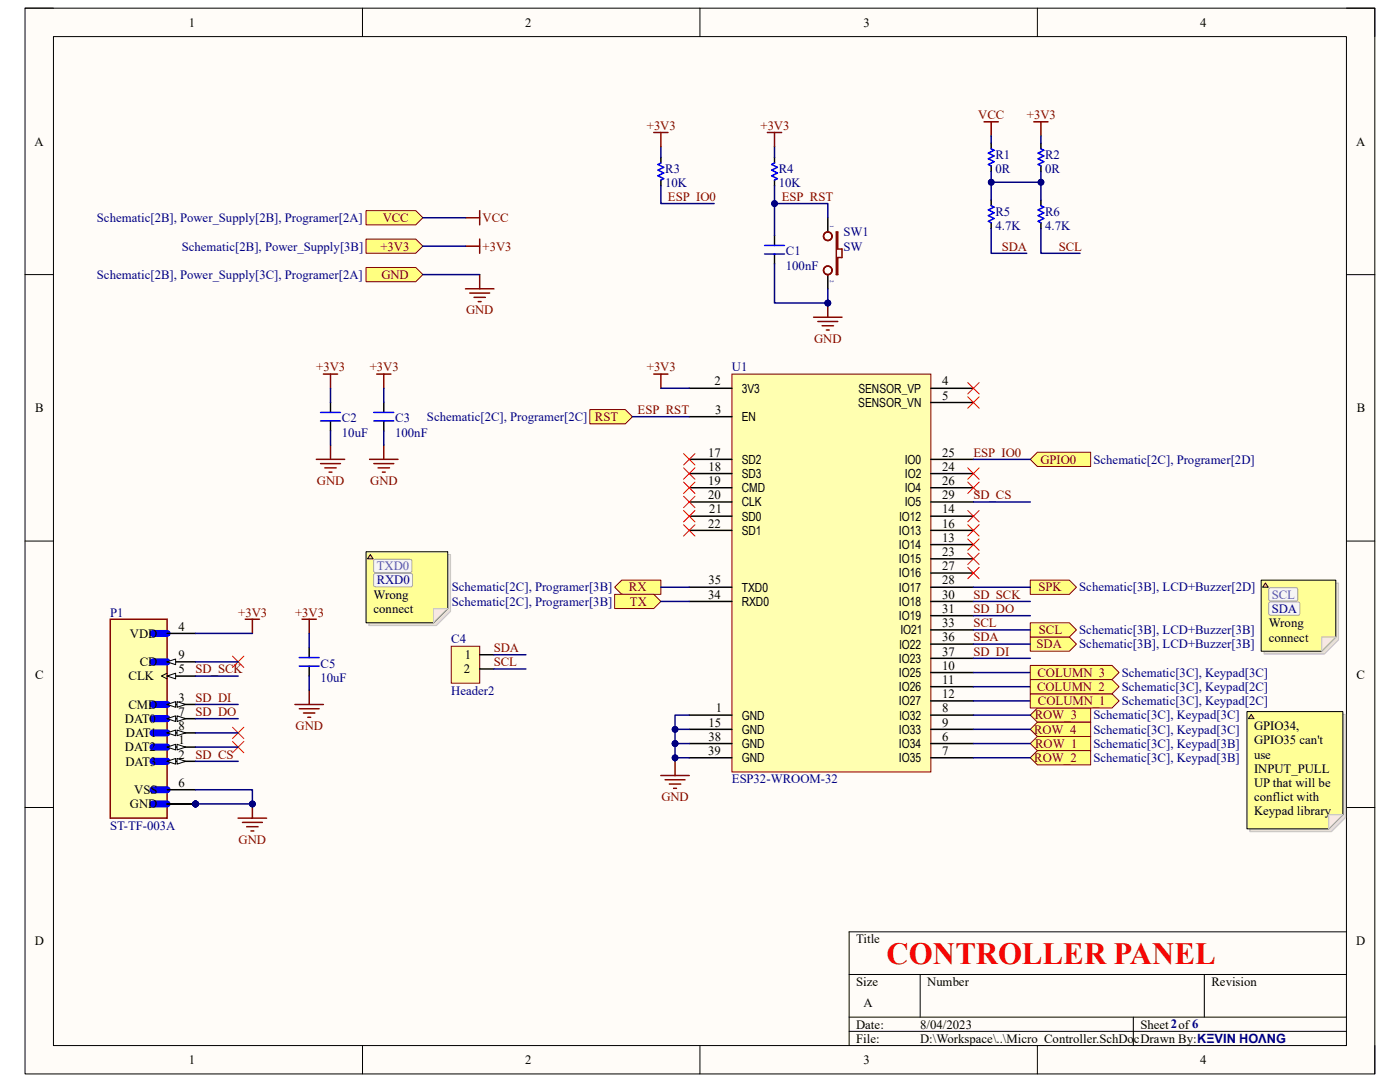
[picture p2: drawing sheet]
<svg xmlns="http://www.w3.org/2000/svg" width="279mm" height="216mm" viewBox="0 0 279 216" stroke-linecap="round" stroke-linejoin="round" font-family="sans-serif">
<path d="M5 1.6h269.4v212.7h-269.4z" fill-rule="evenodd" fill="#fffcf8"/>
<path d="M5 1.6h269.4v212.7h-269.4z" fill="none" stroke="#000" stroke-width=".2"/>
<path d="M10.7 7.3h258v201.3h-258z" fill-rule="evenodd" fill="#fffcf8"/>
<g fill="none" stroke="#000" stroke-width=".2">
<path d="M5 1.6h5.7M10.7 7.3h258v201.3h-258zM72.3 1.6v5.7M139.7 1.6v5.7M207 1.6v5.7M268.7 1.6h5.7v5.7M5 54.8h5.7M268.7 54.8h5.7M5 108h5.7M268.7 108h5.7M5 161.1h5.7M268.7 161.1h5.7"/>
<path d="M169.5 194.4h99.2M183.6 194.4v8.6M240.3 194.4v8.6M268.7 185.9h-99.2v22.7M72.3 208.6v5.7M139.7 208.6v5.7M169.5 203h99.2M169.5 205.8h99.2M207 208.6v5.7M226.2 203v5.6M274.4 208.6v5.7"/>
</g>
<path d="M154.6 31.4v1.1M154.6 35.9v1.2M165.2 43.4v2.9M165.2 54.8v2.8" fill="none" stroke="#000" stroke-width=".3"/>
<g fill="none" stroke="#800000" stroke-width=".3">
<path d="M166.9 46.3h.3v3.4h.8v1.7h-.8v3.4h-.3zM162.4 63.3h5.6M163.2 64.2h4M164.1 65h2.2M164.9 65.8h.6M165.2 60.5v2.8"/>
<circle cx="165.2" cy="47.1" r=".85"/>
<circle cx="165.2" cy="53.9" r=".85"/>
</g>
<path d="M154.6 32.5l-.6 .3 1.1 .6-1.1 .6 1.1 .5-1.1 .6 1.1 .6-.5 .2" fill="none" stroke="#00f" stroke-width=".3"/>
<circle cx="165.2" cy="60.5" r=".57" fill="#000080"/>
<circle cx="165.2" cy="60.5" r=".57" fill="none" stroke="#000080" stroke-width=".2"/>
<path d="M197.8 39.9v1.1M207.7 39.9v1.1M197.8 44.4v1.2M207.7 44.4v1.2M66 80.3v2M66 84v2M76.6 80.3v2M76.6 84v2" fill="none" stroke="#000" stroke-width=".3"/>
<path d="M197.8 41l.6 .3-1.1 .6 1.1 .6-1.1 .5 1.1 .6-1.1 .6 .5 .2M207.7 41l.6 .3-1.1 .6 1.1 .6-1.1 .5 1.1 .6-1.1 .6 .5 .2M64 84h3.9M64 82.3h3.9M74.6 84h4M74.6 82.3h4" fill="none" stroke="#00f" stroke-width=".3"/>
<g fill="none" stroke="#800000" stroke-width=".3">
<path d="M64.5 74.6h2.9M66 74.6v2.9M75.2 74.6h2.8M76.6 74.6v2.9M63.1 91.7h5.7M64 92.5h3.9M64.8 93.4h2.3M65.7 94.2h.5M66 88.8v2.9M73.8 91.7h5.6M74.6 92.5h4M75.5 93.4h2.2"/>
<path d="M76.3 94.2h.6M76.6 88.8v2.9"/>
</g>
<path d="M90.1 128.9h5.6v7.4h-5.6z" fill-rule="evenodd" fill="#ffffb0"/>
<path d="M90.1 128.9h5.6v7.4h-5.6z" fill="none" stroke="#800000" stroke-width=".2"/>
<path d="M95.7 130.6h2.9M95.7 133.5h2.9" fill="none" stroke="#000" stroke-width=".3"/>
<path d="M146.1 74.6h39.7v79.4h-39.7z" fill-rule="evenodd" fill="#ffffb0"/>
<path d="M146.1 74.6h39.7v79.4h-39.7z" fill="none" stroke="#800000" stroke-width=".2"/>
<g fill="none" stroke="#000" stroke-width=".3">
<path d="M137.6 77.5h8.5M185.8 77.5h8.5M137.6 83.1h8.5M137.6 94.5h8.5M137.6 91.7h8.5M137.6 97.3h8.5M185.8 80.3h8.5M185.8 94.5h8.5M185.8 91.7h8.5M185.8 97.3h8.5M137.6 100.2h8.5M137.6 103h8.5"/>
<path d="M137.6 105.8h8.5M137.6 117.2h8.5M185.8 108.7h8.5M185.8 100.2h8.5M185.8 103h8.5M185.8 105.8h8.5M185.8 114.3h8.5M185.8 117.2h8.5M185.8 111.5h8.5M137.6 120h8.5M185.8 134.2h8.5M185.8 139.9h8.5"/>
<path d="M185.8 131.4h8.5M185.8 137h8.5M185.8 120h8.5M185.8 122.9h8.5M185.8 125.7h8.5M185.8 128.5h8.5M137.6 142.7h8.5M137.6 148.4h8.5M137.6 151.2h8.5M137.6 145.5h8.5M185.8 142.7h8.5M185.8 148.4h8.5"/>
<path d="M185.8 151.2h8.5M185.8 145.5h8.5"/>
</g>
<path d="M73 42h10l1.4 1.4-1.4 1.5h-10z" fill-rule="evenodd" fill="#ffff80"/>
<path d="M73 42h10l1.4 1.4-1.4 1.5h-10z" fill="none" stroke="#800000" stroke-width=".2"/>
<path d="M73 47.7h10l1.4 1.4-1.4 1.4h-10z" fill-rule="evenodd" fill="#ffff80"/>
<path d="M73 47.7h10l1.4 1.4-1.4 1.4h-10z" fill="none" stroke="#800000" stroke-width=".2"/>
<path d="M73 53.4h10l1.4 1.4-1.4 1.4h-10z" fill-rule="evenodd" fill="#ffff80"/>
<path d="M73 53.4h10l1.4 1.4-1.4 1.4h-10z" fill="none" stroke="#800000" stroke-width=".2"/>
<g fill="none" stroke="#800000" stroke-width=".3">
<path d="M92.9 43.4h2.8M92.9 49.1h2.8M92.9 57.6h5.7M93.7 58.5h4M94.6 59.3h2.3M95.7 42v2.9M95.7 47.7v2.8M95.7 54.8v2.8M95.5 60.2h.5M130.5 74.6h2.8M131.9 74.6v2.9M131.9 154.7h5.7"/>
<path d="M132.7 155.6h4M133.6 156.4h2.3M134.4 157.3h.6M134.7 151.9v2.8"/>
</g>
<path d="M122.7 117.2l1.4-1.4h7.8v2.8h-7.8z" fill-rule="evenodd" fill="#ffff80"/>
<path d="M122.7 117.2l1.4-1.4h7.8v2.8h-7.8z" fill="none" stroke="#800000" stroke-width=".2"/>
<path d="M122.7 118.6h7.8l1.4 1.4-1.4 1.4h-7.8z" fill-rule="evenodd" fill="#ffff80"/>
<path d="M122.7 118.6h7.8l1.4 1.4-1.4 1.4h-7.8z" fill="none" stroke="#800000" stroke-width=".2"/>
<path d="M131.9 31.4v1.1M131.9 35.9v1.2" fill="none" stroke="#000" stroke-width=".3"/>
<path d="M131.9 32.5l-.6 .3 1.2 .6-1.2 .6 1.2 .5-1.2 .6 1.2 .6-.6 .2" fill="none" stroke="#00f" stroke-width=".3"/>
<path d="M207 90.2h10.7v2.9h-10.7l-1.4-1.4z" fill-rule="evenodd" fill="#ffff80"/>
<path d="M207 90.2h10.7v2.9h-10.7l-1.4-1.4z" fill="none" stroke="#800000" stroke-width=".2"/>
<path d="M117.7 81.7h7.1l1.4 1.4-1.4 1.5h-7.1z" fill-rule="evenodd" fill="#ffff80"/>
<path d="M117.7 81.7h7.1l1.4 1.4-1.4 1.5h-7.1z" fill="none" stroke="#800000" stroke-width=".2"/>
<path d="M205.6 127.1h7.8l1.4 1.4-1.4 1.4h-7.8z" fill-rule="evenodd" fill="#ffff80"/>
<path d="M205.6 127.1h7.8l1.4 1.4-1.4 1.4h-7.8z" fill="none" stroke="#800000" stroke-width=".2"/>
<path d="M205.6 124.3h7.8l1.4 1.4-1.4 1.4h-7.8z" fill-rule="evenodd" fill="#ffff80"/>
<path d="M205.6 124.3h7.8l1.4 1.4-1.4 1.4h-7.8z" fill="none" stroke="#800000" stroke-width=".2"/>
<path d="M197.8 28.6v1.1M197.8 33.1v1.1M207.7 28.6v1.1M207.7 33.1v1.1M154.6 47v2M154.6 50.7v2" fill="none" stroke="#000" stroke-width=".3"/>
<path d="M197.8 29.7l.6 .3-1.1 .6 1.1 .5-1.1 .6 1.1 .6-1.1 .5 .5 .3M207.7 29.7l.6 .3-1.1 .6 1.1 .5-1.1 .6 1.1 .6-1.1 .5 .5 .3M152.6 50.7h4M152.6 49h4" fill="none" stroke="#00f" stroke-width=".3"/>
<path d="M196.4 24.3h2.8M197.8 24.3v2.8M206.3 24.3h2.9M207.7 24.3v2.8" fill="none" stroke="#800000" stroke-width=".3"/>
<circle cx="39" cy="160.4" r=".57" fill="#000080"/>
<circle cx="39" cy="160.4" r=".57" fill="none" stroke="#000080" stroke-width=".2"/>
<circle cx="39" cy="160.4" r=".57" fill="#000080"/>
<circle cx="39" cy="160.4" r=".57" fill="none" stroke="#000080" stroke-width=".2"/>
<circle cx="39" cy="160.4" r=".57" fill="#000080"/>
<circle cx="39" cy="160.4" r=".57" fill="none" stroke="#000080" stroke-width=".2"/>
<circle cx="39" cy="160.4" r=".57" fill="#000080"/>
<circle cx="39" cy="160.4" r=".57" fill="none" stroke="#000080" stroke-width=".2"/>
<path d="M22 123.6h11.4v39.7h-11.4z" fill-rule="evenodd" fill="#ffffb0"/>
<path d="M22 123.6h11.4v39.7h-11.4z" fill="none" stroke="#800000" stroke-width=".3"/>
<path d="M30.5 126.4h2.9M30.5 132.1h2.9M30.5 140.6h2.9M30.5 143.4h2.9M30.5 146.2h2.9M30.5 149.1h2.9M30.5 151.9h2.9M30.5 157.6h2.9M30.5 160.4h2.9" fill="none" stroke="#00f" stroke-width="1.4"/>
<path d="M33.4 126.4h5.6M33.4 132.1h5.6" fill="none" stroke="#000" stroke-width=".3"/>
<path d="M33.4 132.1l1.7-.6v1.1z" fill="#f8fcff"/>
<path d="M33.4 132.1l1.7-.6v1.1z" fill="none" stroke="#000" stroke-width=".2"/>
<path d="M33.4 134.9h5.6" fill="none" stroke="#000" stroke-width=".3"/>
<path d="M33.4 134.9l1.7-.6v1.2z" fill="#f8fcff"/>
<path d="M33.4 134.9l1.7-.6v1.2zM33.4 134.3l-1.2 .6 1.2 .6" fill="none" stroke="#000" stroke-width=".2"/>
<path d="M33.4 140.6h5.6" fill="none" stroke="#000" stroke-width=".3"/>
<path d="M33.4 140.6l1.7-.6v1.1z" fill="#f8fcff"/>
<path d="M33.4 140.6l1.7-.6v1.1z" fill="none" stroke="#000" stroke-width=".2"/>
<path d="M35.3 140l1.7 .6-1.7 .5z" fill="#f8fcff"/>
<path d="M35.3 140l1.7 .6-1.7 .5z" fill="none" stroke="#000" stroke-width=".2"/>
<path d="M33.4 143.4h5.6" fill="none" stroke="#000" stroke-width=".3"/>
<path d="M33.4 143.4l1.7-.6v1.2z" fill="#f8fcff"/>
<path d="M33.4 143.4l1.7-.6v1.2z" fill="none" stroke="#000" stroke-width=".2"/>
<path d="M35.3 142.8l1.7 .6-1.7 .6z" fill="#f8fcff"/>
<path d="M35.3 142.8l1.7 .6-1.7 .6z" fill="none" stroke="#000" stroke-width=".2"/>
<path d="M33.4 146.2h5.6" fill="none" stroke="#000" stroke-width=".3"/>
<path d="M33.4 146.2l1.7-.5v1.1z" fill="#f8fcff"/>
<path d="M33.4 146.2l1.7-.5v1.1z" fill="none" stroke="#000" stroke-width=".2"/>
<path d="M35.3 145.7l1.7 .5-1.7 .6z" fill="#f8fcff"/>
<path d="M35.3 145.7l1.7 .5-1.7 .6z" fill="none" stroke="#000" stroke-width=".2"/>
<path d="M33.4 149.1h5.6" fill="none" stroke="#000" stroke-width=".3"/>
<path d="M33.4 149.1l1.7-.6v1.1z" fill="#f8fcff"/>
<path d="M33.4 149.1l1.7-.6v1.1z" fill="none" stroke="#000" stroke-width=".2"/>
<path d="M35.3 148.5l1.7 .6-1.7 .5z" fill="#f8fcff"/>
<path d="M35.3 148.5l1.7 .6-1.7 .5z" fill="none" stroke="#000" stroke-width=".2"/>
<path d="M33.4 151.9h5.6" fill="none" stroke="#000" stroke-width=".3"/>
<path d="M33.4 151.9l1.7-.6v1.2z" fill="#f8fcff"/>
<path d="M33.4 151.9l1.7-.6v1.2z" fill="none" stroke="#000" stroke-width=".2"/>
<path d="M35.3 151.3l1.7 .6-1.7 .6z" fill="#f8fcff"/>
<path d="M35.3 151.3l1.7 .6-1.7 .6z" fill="none" stroke="#000" stroke-width=".2"/>
<path d="M33.4 157.6h5.6M33.4 160.4h5.6" fill="none" stroke="#000" stroke-width=".3"/>
<circle cx="39" cy="160.4" r=".57" fill="#000080"/>
<circle cx="39" cy="160.4" r=".57" fill="none" stroke="#000080" stroke-width=".2"/>
<path d="M33.4 160.4h5.6" fill="none" stroke="#000" stroke-width=".3"/>
<circle cx="39" cy="160.4" r=".57" fill="#000080"/>
<circle cx="39" cy="160.4" r=".57" fill="none" stroke="#000080" stroke-width=".2"/>
<path d="M33.4 160.4h5.6" fill="none" stroke="#000" stroke-width=".3"/>
<circle cx="39" cy="160.4" r=".57" fill="#000080"/>
<circle cx="39" cy="160.4" r=".57" fill="none" stroke="#000080" stroke-width=".2"/>
<path d="M33.4 160.4h5.6" fill="none" stroke="#000" stroke-width=".3"/>
<circle cx="39" cy="160.4" r=".57" fill="#000080"/>
<circle cx="39" cy="160.4" r=".57" fill="none" stroke="#000080" stroke-width=".2"/>
<path d="M47.5 163.3h5.7M48.4 164.1h4M49.2 165h2.3M50.1 165.8h.5M50.4 160.4v2.9" fill="none" stroke="#800000" stroke-width=".3"/>
<circle cx="50.4" cy="160.4" r=".57" fill="#000080"/>
<circle cx="50.4" cy="160.4" r=".57" fill="none" stroke="#000080" stroke-width=".2"/>
<path d="M46.4 130.9l2.3 2.3M48.7 130.9l-2.3 2.3M46.4 145.1l2.3 2.3M46.4 147.9l2.3 2.3M48.7 145.1l-2.3 2.3M48.7 147.9l-2.3 2.3" fill="none" stroke="#f00" stroke-width=".2"/>
<path d="M205.6 148.4l1.4-1.5h10.7v2.9h-10.7z" fill-rule="evenodd" fill="#ffff80"/>
<path d="M205.6 148.4l1.4-1.5h10.7v2.9h-10.7z" fill="none" stroke="#800000" stroke-width=".2"/>
<path d="M205.6 151.2l1.4-1.4h10.7v2.8h-10.7z" fill-rule="evenodd" fill="#ffff80"/>
<path d="M205.6 151.2l1.4-1.4h10.7v2.8h-10.7z" fill="none" stroke="#800000" stroke-width=".2"/>
<path d="M205.6 142.7l1.4-1.4h10.7v2.8h-10.7z" fill-rule="evenodd" fill="#ffff80"/>
<path d="M205.6 142.7l1.4-1.4h10.7v2.8h-10.7z" fill="none" stroke="#800000" stroke-width=".2"/>
<path d="M205.6 145.5l1.4-1.4h10.7v2.8h-10.7z" fill-rule="evenodd" fill="#ffff80"/>
<path d="M205.6 145.5l1.4-1.4h10.7v2.8h-10.7z" fill="none" stroke="#800000" stroke-width=".2"/>
<path d="M205.6 115.8h7.8l1.4 1.4-1.4 1.4h-7.8z" fill-rule="evenodd" fill="#ffff80"/>
<path d="M205.6 115.8h7.8l1.4 1.4-1.4 1.4h-7.8z" fill="none" stroke="#800000" stroke-width=".2"/>
<g fill="none" stroke="#f00" stroke-width=".2">
<path d="M136.4 90.5l2.3 2.3M136.4 93.4l2.3 2.2M136.4 96.2l2.3 2.3M136.4 99l2.3 2.3M138.7 90.5l-2.3 2.3M138.7 93.4l-2.3 2.2M138.7 96.2l-2.3 2.3M138.7 99l-2.3 2.3M193.1 93.4l2.3 2.2M193.1 96.2l2.3 2.3M195.4 93.4l-2.3 2.2M195.4 96.2l-2.3 2.3"/>
<path d="M136.4 101.9l2.3 2.2M136.4 104.7l2.3 2.3M138.7 101.9l-2.3 2.2M138.7 104.7l-2.3 2.3M193.1 101.9l2.3 2.2M193.1 104.7l2.3 2.3M193.1 107.5l2.3 2.3M193.1 110.4l2.3 2.2M193.1 113.2l2.3 2.3M195.4 101.9l-2.3 2.2M195.4 104.7l-2.3 2.3M195.4 107.5l-2.3 2.3"/>
<path d="M195.4 110.4l-2.3 2.2M195.4 113.2l-2.3 2.3"/>
</g>
<path d="M61.7 129.2v2M61.7 132.9v2" fill="none" stroke="#000" stroke-width=".3"/>
<path d="M59.7 132.9h4M59.7 131.2h4" fill="none" stroke="#00f" stroke-width=".3"/>
<path d="M48.9 123.6h2.9M50.4 123.6v2.8M60.3 123.6h2.8M61.7 123.6v2.8M61.7 137.7v2.9M58.9 140.6h5.6M59.7 141.4h4M60.6 142.3h2.2M61.4 143.1h.6" fill="none" stroke="#800000" stroke-width=".3"/>
<path d="M154.6 29.3v2.1M197.8 39.9v-3.5h9.9v3.5M66 77.5v2.8M76.6 77.5v2.8M66 86v2.8M76.6 86v2.8M98.6 130.6h6.3M98.6 133.5h6.3" fill="none" stroke="#000080" stroke-width=".3"/>
<circle cx="197.8" cy="36.4" r=".57" fill="#000080"/>
<circle cx="197.8" cy="36.4" r=".57" fill="none" stroke="#000080" stroke-width=".2"/>
<circle cx="207.7" cy="36.4" r=".57" fill="#000080"/>
<circle cx="207.7" cy="36.4" r=".57" fill="none" stroke="#000080" stroke-width=".2"/>
<path d="M84.4 43.4h8.5M84.4 49.1h8.5M84.4 54.8h11.3M197.8 45.6v4.9h7.1M207.7 45.6v4.9h7.8M131.9 77.5h5.7M134.7 145.5h2.9" fill="none" stroke="#000080" stroke-width=".3"/>
<circle cx="134.7" cy="145.5" r=".57" fill="#000080"/>
<circle cx="134.7" cy="145.5" r=".57" fill="none" stroke="#000080" stroke-width=".2"/>
<path d="M134.7 148.4h2.9" fill="none" stroke="#000080" stroke-width=".3"/>
<circle cx="134.7" cy="148.4" r=".57" fill="#000080"/>
<circle cx="134.7" cy="148.4" r=".57" fill="none" stroke="#000080" stroke-width=".2"/>
<path d="M134.7 148.4v2.8" fill="none" stroke="#000080" stroke-width=".3"/>
<circle cx="134.7" cy="151.2" r=".57" fill="#000080"/>
<circle cx="134.7" cy="151.2" r=".57" fill="none" stroke="#000080" stroke-width=".2"/>
<circle cx="134.7" cy="148.4" r=".57" fill="#000080"/>
<circle cx="134.7" cy="148.4" r=".57" fill="none" stroke="#000080" stroke-width=".2"/>
<path d="M137.6 151.2h-2.9v.7" fill="none" stroke="#000080" stroke-width=".3"/>
<circle cx="134.7" cy="151.2" r=".57" fill="#000080"/>
<circle cx="134.7" cy="151.2" r=".57" fill="none" stroke="#000080" stroke-width=".2"/>
<path d="M131.9 37.1v3.5h10.6M131.9 29.3v2.1M126.2 83.1h11.4M194.3 91.7h11.3M131.9 117.2h5.7M131.9 120h5.7M194.3 125.7h11.3M194.3 128.5h11.3M137.6 142.7h-2.9v5.7" fill="none" stroke="#000080" stroke-width=".3"/>
<circle cx="134.7" cy="145.5" r=".57" fill="#000080"/>
<circle cx="134.7" cy="145.5" r=".57" fill="none" stroke="#000080" stroke-width=".2"/>
<circle cx="134.7" cy="148.4" r=".57" fill="#000080"/>
<circle cx="134.7" cy="148.4" r=".57" fill="none" stroke="#000080" stroke-width=".2"/>
<path d="M165.2 57.6v2.9M194.3 134.2h11.3M194.3 137h11.3M194.3 139.9h11.3M194.3 142.7h11.3M194.3 145.5h11.3M194.3 148.4h11.3M194.3 151.2h11.3" fill="none" stroke="#000080" stroke-width=".3"/>
<circle cx="165.2" cy="60.5" r=".57" fill="#000080"/>
<circle cx="165.2" cy="60.5" r=".57" fill="none" stroke="#000080" stroke-width=".2"/>
<path d="M154.6 52.7v7.8h10.6" fill="none" stroke="#000080" stroke-width=".3"/>
<circle cx="165.2" cy="60.5" r=".57" fill="#000080"/>
<circle cx="165.2" cy="60.5" r=".57" fill="none" stroke="#000080" stroke-width=".2"/>
<path d="M154.6 37.1v3.5" fill="none" stroke="#000080" stroke-width=".3"/>
<circle cx="154.6" cy="40.6" r=".57" fill="#000080"/>
<circle cx="154.6" cy="40.6" r=".57" fill="none" stroke="#000080" stroke-width=".2"/>
<path d="M165.2 43.4v-2.8h-10.6v6.4" fill="none" stroke="#000080" stroke-width=".3"/>
<circle cx="154.6" cy="40.6" r=".57" fill="#000080"/>
<circle cx="154.6" cy="40.6" r=".57" fill="none" stroke="#000080" stroke-width=".2"/>
<path d="M197.8 34.2v2.2" fill="none" stroke="#000080" stroke-width=".3"/>
<circle cx="197.8" cy="36.4" r=".57" fill="#000080"/>
<circle cx="197.8" cy="36.4" r=".57" fill="none" stroke="#000080" stroke-width=".2"/>
<path d="M197.8 27.1v1.5M207.7 27.1v1.5M207.7 34.2v2.2" fill="none" stroke="#000080" stroke-width=".3"/>
<circle cx="207.7" cy="36.4" r=".57" fill="#000080"/>
<circle cx="207.7" cy="36.4" r=".57" fill="none" stroke="#000080" stroke-width=".2"/>
<path d="M39 126.4h11.4M39 134.9h8.5M39 157.6h11.4v2.8M39 140.6h8.5M39 143.4h8.5M39 151.9h8.5" fill="none" stroke="#000080" stroke-width=".3"/>
<circle cx="50.4" cy="160.4" r=".57" fill="#000080"/>
<circle cx="50.4" cy="160.4" r=".57" fill="none" stroke="#000080" stroke-width=".2"/>
<path d="M39 160.4h11.4" fill="none" stroke="#000080" stroke-width=".3"/>
<circle cx="39" cy="160.4" r=".57" fill="#000080"/>
<circle cx="39" cy="160.4" r=".57" fill="none" stroke="#000080" stroke-width=".2"/>
<circle cx="50.4" cy="160.4" r=".57" fill="#000080"/>
<circle cx="50.4" cy="160.4" r=".57" fill="none" stroke="#000080" stroke-width=".2"/>
<path d="M194.3 100.2h11.3M194.3 117.2h11.3M39 132.1h8.5M61.7 126.4v2.8M61.7 134.9v2.8M194.3 120h11.3M194.3 122.9h11.3M194.3 131.4h11.3M39 149.1h8.5M39 146.2h8.5" fill="none" stroke="#000080" stroke-width=".3"/>
<path d="M193.1 79.2l2.3 2.2M193.1 76.3l2.3 2.3M195.4 79.2l-2.3 2.2M195.4 76.3l-2.3 2.3" fill="none" stroke="#f00" stroke-width=".2"/>
<path d="M130.5 26.4h2.8M131.9 26.4v2.9M153.2 26.4h2.8M154.6 26.4v2.9" fill="none" stroke="#800000" stroke-width=".3"/>
<path d="M205.6 138.4h16.3l1.4 1.5-1.4 1.4h-16.3z" fill-rule="evenodd" fill="#ffff80"/>
<path d="M205.6 138.4h16.3l1.4 1.5-1.4 1.4h-16.3z" fill="none" stroke="#800000" stroke-width=".2"/>
<path d="M205.6 135.6h16.3l1.4 1.4-1.4 1.4h-16.3z" fill-rule="evenodd" fill="#ffff80"/>
<path d="M205.6 135.6h16.3l1.4 1.4-1.4 1.4h-16.3z" fill="none" stroke="#800000" stroke-width=".2"/>
<path d="M205.6 132.8h16.3l1.4 1.4-1.4 1.4h-16.3z" fill-rule="evenodd" fill="#ffff80"/>
<path d="M205.6 132.8h16.3l1.4 1.4-1.4 1.4h-16.3z" fill="none" stroke="#800000" stroke-width=".2"/>
<path d="M252.3 116.3h14.8v11.4l-2.8 2.8h-12z" fill-rule="evenodd" fill="#e0ddd7"/>
<path d="M252.3 116.3h14.8v11.4l-2.8 2.8h-12z" fill="none" stroke="#bfbdba" stroke-width=".2"/>
<path d="M251.7 115.8h14.9v11.3l-2.9 2.8h-12z" fill-rule="evenodd" fill="#ffff96"/>
<path d="M251.7 115.8h14.9v11.3l-2.9 2.8h-12z" fill="none" stroke="#000" stroke-width=".2"/>
<path d="M253.3 117.4l.2-.1h5.3l.2 .3-.1 2.2-.2 .1h-5.3l-.2-.3z" fill-rule="evenodd" fill="#f5f5f5"/>
<path d="M253.3 117.4l.2-.1h5.3l.2 .3-.1 2.2-.2 .1h-5.3l-.2-.3z" fill="none" stroke="#a9a9a9" stroke-width=".2"/>
<path d="M253.3 120.3l.2-.2 5.8 .1 .1 .2v2.2l-.3 .2-5.7-.1-.2-.3z" fill-rule="evenodd" fill="#f5f5f5"/>
<path d="M253.3 120.3l.2-.2 5.8 .1 .1 .2v2.2l-.3 .2-5.7-.1-.2-.3z" fill="none" stroke="#a9a9a9" stroke-width=".2"/>
<path d="M263.7 127.1h2.9l-2.9 2.8z" fill="#f2f0d8"/>
<path d="M263.7 127.1h2.9l-2.9 2.8z" fill="none" stroke="#bfbdba" stroke-width=".2"/>
<path d="M252.5 116.3l.6 .9h-1.1z" fill="#ffcc78"/>
<path d="M252.5 116.3l.6 .9h-1.1z" fill="none" stroke="#300" stroke-width=".2"/>
<path d="M73.6 110.7h16.3v11.3l-2.8 2.8h-13.5z" fill-rule="evenodd" fill="#e0ddd7"/>
<path d="M73.6 110.7h16.3v11.3l-2.8 2.8h-13.5z" fill="none" stroke="#bfbdba" stroke-width=".2"/>
<path d="M73.1 110.1h16.3v11.3l-2.9 2.9h-13.4z" fill-rule="evenodd" fill="#ffff96"/>
<path d="M73.1 110.1h16.3v11.3l-2.9 2.9h-13.4z" fill="none" stroke="#000" stroke-width=".2"/>
<path d="M74.6 111.8l.3-.2h7.1l.2 .3v2.2l-.3 .1h-7.2l-.1-.3z" fill-rule="evenodd" fill="#f5f5f5"/>
<path d="M74.6 111.8l.3-.2h7.1l.2 .3v2.2l-.3 .1h-7.2l-.1-.3z" fill="none" stroke="#a9a9a9" stroke-width=".2"/>
<path d="M74.7 114.5h7.5l.1 .3v2.1l-.3 .2-7.3-.1-.1-.2v-2z" fill-rule="evenodd" fill="#f5f5f5"/>
<path d="M74.7 114.5h7.5l.1 .3v2.1l-.3 .2-7.3-.1-.1-.2v-2z" fill="none" stroke="#a9a9a9" stroke-width=".2"/>
<path d="M86.5 121.4h2.9l-2.9 2.9z" fill="#f2f0d8"/>
<path d="M86.5 121.4h2.9l-2.9 2.9z" fill="none" stroke="#bfbdba" stroke-width=".2"/>
<path d="M73.9 110.7l.6 .8h-1.2z" fill="#ffcc78"/>
<path d="M73.9 110.7l.6 .8h-1.2z" fill="none" stroke="#300" stroke-width=".2"/>
<path d="M249.4 142.6h19.2v20.5l-2.9 2.8h-16.3z" fill-rule="evenodd" fill="#e0ddd7"/>
<path d="M249.4 142.6h19.2v20.5l-2.9 2.8h-16.3z" fill="none" stroke="#bfbdba" stroke-width=".2"/>
<path d="M248.9 142h19.1v20.5l-2.8 2.9h-16.3z" fill-rule="evenodd" fill="#ffff96"/>
<path d="M248.9 142h19.1v20.5l-2.8 2.9h-16.3z" fill="none" stroke="#000" stroke-width=".2"/>
<path d="M265.2 162.5h2.8l-2.8 2.9z" fill="#f2f0d8"/>
<path d="M265.2 162.5h2.8l-2.8 2.9z" fill="none" stroke="#bfbdba" stroke-width=".2"/>
<path d="M249.7 142.6l.6 .8h-1.2z" fill="#ffcc78"/>
<path d="M249.7 142.6l.6 .8h-1.2z" fill="none" stroke="#300" stroke-width=".2"/>
<text font-size="6.1" fill="#f00" x="177" y="192.3">CONTROLLER PANEL</text>
<g font-size="2.5">
<text x="37.7" y="5.3">1</text>
<text x="104.8" y="5.3">2</text>
<text x="172.3" y="5.3">3</text>
<text x="239.5" y="5.3">4</text>
<text x="6.9" y="29.1">A</text>
<text x="270.6" y="29.1">A</text>
<text x="142.6" y="76.9">2</text>
<text x="188" y="76.9">4</text>
<text x="7" y="82.3">B</text>
<text x="142.7" y="82.6">3</text>
<text x="148" y="78.4">3V3</text>
<text x="171.3" y="81.2">SENSOR_VN</text>
<text x="171.3" y="78.4">SENSOR_VP</text>
<text x="188" y="79.8">5</text>
<text x="270.8" y="82.3">B</text>
<text x="148" y="84">EN</text>
<text x="141.4" y="91.1">17</text>
<text x="141.4" y="93.9">18</text>
<text x="148" y="95.4">SD3</text>
<text x="148" y="92.5">SD2</text>
<text x="180.6" y="92.5">IO0</text>
<text x="180.6" y="95.4">IO2</text>
<text x="188" y="93.9">24</text>
<text x="188" y="91.1">25</text>
<text x="141.3" y="99.6">20</text>
<text x="141.4" y="96.8">19</text>
<text x="148" y="101">CLK</text>
<text x="148" y="98.2">CMD</text>
<text x="180.6" y="101">IO5</text>
<text x="180.6" y="98.2">IO4</text>
<text x="188" y="99.6">29</text>
<text x="188" y="96.8">26</text>
<text x="141.4" y="105.3">22</text>
<text x="141.6" y="102.4">21</text>
<text x="148" y="103.9">SD0</text>
<text x="148" y="106.7">SD1</text>
<text x="179.4" y="106.7">IO13</text>
<text x="179.5" y="103.9">IO12</text>
<text x="188" y="102.4">14</text>
<text x="188" y="105.3">16</text>
<text x="179.4" y="109.6">IO14</text>
<text x="179.4" y="112.4">IO15</text>
<text x="188" y="108.1">13</text>
<text x="188" y="113.8">27</text>
<text x="188" y="111">23</text>
<text x="74.5" y="119.5">Wrong</text>
<text x="141.3" y="119.5">34</text>
<text x="141.4" y="116.6">35</text>
<text x="148" y="118.1">TXD0</text>
<text x="179.4" y="115.2">IO16</text>
<text x="179.4" y="118.1">IO17</text>
<text x="188" y="116.6">28</text>
<text x="188" y="119.5">30</text>
<text x="35.6" y="125.9">4</text>
<text x="74.5" y="122.4">connect</text>
<text x="148" y="120.9">RXD0</text>
<text x="179.4" y="120.9">IO18</text>
<text x="179.4" y="123.7">IO19</text>
<text x="188" y="122.3">31</text>
<text x="188" y="125.1">33</text>
<text x="253.2" y="125.1">Wrong</text>
<text x="25.9" y="127.3">VDD</text>
<text x="35.6" y="131.5">9</text>
<text x="92.8" y="131.5">1</text>
<text x="179.5" y="129.4">IO22</text>
<text x="179.7" y="126.6">IO21</text>
<text x="188" y="130.8">37</text>
<text x="188" y="128">36</text>
<text x="253.2" y="128.1">connect</text>
<text x="7" y="135.4">C</text>
<text x="25.7" y="135.8">CLK</text>
<text x="27.9" y="132.9">CD</text>
<text x="35.6" y="134.4">5</text>
<text x="92.6" y="134.4">2</text>
<text x="179.4" y="135.1">IO25</text>
<text x="179.4" y="132.2">IO23</text>
<text x="179.4" y="137.9">IO26</text>
<text x="188" y="133.6">10</text>
<text x="188" y="136.5">11</text>
<text x="270.7" y="135.4">C</text>
<text x="25.6" y="141.4">CMD</text>
<text x="35.6" y="140">3</text>
<text x="35.6" y="142.9">7</text>
<text x="142.8" y="142.2">1</text>
<text x="148" y="143.6">GND</text>
<text x="179.4" y="140.8">IO27</text>
<text x="179.5" y="143.6">IO32</text>
<text x="188" y="142.2">8</text>
<text x="188" y="139.3">12</text>
<text x="24.9" y="144.3">DAT0</text>
<text x="24.9" y="149.9">DAT2</text>
<text x="25.1" y="147.1">DAT1</text>
<text x="35.6" y="145.7">8</text>
<text x="35.6" y="148.5">1</text>
<text x="141.4" y="147.8">38</text>
<text x="141.4" y="145">15</text>
<text x="148" y="149.3">GND</text>
<text x="148" y="146.4">GND</text>
<text x="179.4" y="149.3">IO34</text>
<text x="179.4" y="146.4">IO33</text>
<text x="188" y="147.8">6</text>
<text x="188" y="145">9</text>
<text x="250.3" y="145.7">GPIO34,</text>
<text x="250.3" y="148.5">GPIO35 can't</text>
<text x="25" y="152.8">DAT3</text>
<text x="35.6" y="151.4">2</text>
<text x="141.4" y="150.7">39</text>
<text x="148" y="152.1">GND</text>
<text x="179.4" y="152.1">IO35</text>
<text x="188" y="150.7">7</text>
<text x="250.3" y="151.4">use</text>
<text x="250.3" y="154.2">INPUT_PULL</text>
<text x="25.9" y="161.3">GND</text>
<text x="26.8" y="158.5">VSS</text>
<text x="35.6" y="157">6</text>
<text x="250.3" y="157">UP that will be</text>
<text x="250.3" y="159.9">conflict with</text>
<text x="250.3" y="162.7">Keypad library</text>
<text x="6.9" y="188.6">D</text>
<text x="170.9" y="188.2">Title</text>
<text x="270.7" y="188.6">D</text>
<text x="170.9" y="196.7">Size</text>
<text x="185" y="196.7">Number</text>
<text x="241.8" y="196.7">Revision</text>
<text x="172.3" y="201">A</text>
<text x="170.9" y="205.2">Date:</text>
<text x="170.9" y="208.1">File:</text>
<text x="183.6" y="205.2">8/04/2023</text>
<text x="183.7" y="208.1">D:\Workspace\..\Micro_Controller.SchDocDrawn By:KΞVIN HOΛNG</text>
<text x="227.6" y="205.2">Sheet2of6</text>
<text x="37.7" y="212.3">1</text>
<text x="104.8" y="212.3">2</text>
<text x="172.3" y="212.3">3</text>
<text x="239.5" y="212.3">4</text>
</g>
<g font-size="2.5" fill="#800000">
<text x="195.2" y="23.7">VCC</text>
<text x="204.9" y="23.7">+3V3</text>
<text x="129.1" y="25.9">+3V3</text>
<text x="151.8" y="25.9">+3V3</text>
<text x="133.3" y="40">ESP_IO0</text>
<text x="156" y="40">ESP_RST</text>
<text x="76.4" y="44.3">VCC</text>
<text x="96.3" y="44.3">VCC</text>
<text x="75.9" y="50">+3V3</text>
<text x="96.3" y="50">+3V3</text>
<text x="199.9" y="50">SDA</text>
<text x="211.3" y="50">SCL</text>
<text x="76.1" y="55.7">GND</text>
<text x="93" y="62.7">GND</text>
<text x="162.5" y="68.4">GND</text>
<text x="63.1" y="74.1">+3V3</text>
<text x="73.8" y="74.1">+3V3</text>
<text x="129.1" y="74.1">+3V3</text>
<text x="127.3" y="82.6">ESP_RST</text>
<text x="118.7" y="84">RST</text>
<text x="194.3" y="91.1">ESP_IO0</text>
<text x="207.6" y="92.5">GPIO0</text>
<text x="63.2" y="96.8">GND</text>
<text x="73.9" y="96.8">GND</text>
<text x="194.3" y="99.6">SD_CS</text>
<text x="125.5" y="118">RX</text>
<text x="194.3" y="119.5">SD_SCK</text>
<text x="207.3" y="118">SPK</text>
<text x="47.5" y="123">+3V3</text>
<text x="58.9" y="123">+3V3</text>
<text x="125.7" y="120.9">TX</text>
<text x="194.3" y="122.3">SD_DO</text>
<text x="194.3" y="125.1">SCL</text>
<text x="98.6" y="130.1">SDA</text>
<text x="194.3" y="128">SDA</text>
<text x="194.3" y="130.8">SD_DI</text>
<text x="206.9" y="129.4">SDA</text>
<text x="207.3" y="126.5">SCL</text>
<text x="39" y="134.4">SD_SCK</text>
<text x="98.6" y="132.9">SCL</text>
<text x="207" y="137.9">COLUMN_2</text>
<text x="207.1" y="135">COLUMN_3</text>
<text x="39" y="142.9">SD_DO</text>
<text x="39" y="140">SD_DI</text>
<text x="206.5" y="143.6">ROW_3</text>
<text x="207.1" y="140.7">COLUMN_1</text>
<text x="59" y="145.7">GND</text>
<text x="206.4" y="146.4">ROW_4</text>
<text x="206.6" y="149.2">ROW_1</text>
<text x="39" y="151.4">SD_CS</text>
<text x="206.4" y="152.1">ROW_2</text>
<text x="132" y="159.9">GND</text>
<text x="47.6" y="168.4">GND</text>
</g>
<g font-size="2.5" fill="#000080">
<text x="132.8" y="34.5">R3</text>
<text x="155.4" y="34.5">R4</text>
<text x="198.7" y="31.7">R1</text>
<text x="198.7" y="34.5">0R</text>
<text x="208.6" y="31.7">R2</text>
<text x="208.6" y="34.5">0R</text>
<text x="132.8" y="37.4">10K</text>
<text x="155.4" y="37.4">10K</text>
<text x="19.3" y="44.3">Schematic[2B], Power_Supply[2B], Programer[2A]</text>
<text x="168.3" y="47.2">SW1</text>
<text x="198.7" y="43.1">R5</text>
<text x="198.7" y="45.9">4.7K</text>
<text x="208.6" y="43.1">R6</text>
<text x="208.6" y="45.9">4.7K</text>
<text x="36.3" y="50">Schematic[2B], Power_Supply[3B]</text>
<text x="156.8" y="51">C1</text>
<text x="156.8" y="53.8">100nF</text>
<text x="168.3" y="50">SW</text>
<text x="19.3" y="55.7">Schematic[2B], Power_Supply[3C], Programer[2A]</text>
<text x="146" y="74.1">U1</text>
<text x="68.2" y="84.3">C2</text>
<text x="68.2" y="87.1">10uF</text>
<text x="78.9" y="84.3">C3</text>
<text x="78.9" y="87.1">100nF</text>
<text x="85.2" y="84">Schematic[2C], Programer[2C]</text>
<text x="218.2" y="92.5">Schematic[2C], Programer[2D]</text>
<text x="90.2" y="118">Schematic[2C], Programer[3B]</text>
<text x="215.4" y="118">Schematic[3B], LCD+Buzzer[2D]</text>
<text x="22" y="123">P1</text>
<text x="90.2" y="120.9">Schematic[2C], Programer[3B]</text>
<text x="90" y="128.4">C4</text>
<text x="215.4" y="129.4">Schematic[3B], LCD+Buzzer[3B]</text>
<text x="215.4" y="126.5">Schematic[3B], LCD+Buzzer[3B]</text>
<text x="64" y="133.2">C5</text>
<text x="64" y="136.1">10uF</text>
<text x="223.9" y="137.9">Schematic[3C], Keypad[2C]</text>
<text x="223.9" y="135">Schematic[3C], Keypad[3C]</text>
<text x="90" y="138.6">Header2</text>
<text x="218.2" y="143.6">Schematic[3C], Keypad[3C]</text>
<text x="223.9" y="140.7">Schematic[3C], Keypad[2C]</text>
<text x="218.2" y="149.2">Schematic[3C], Keypad[3B]</text>
<text x="218.2" y="146.4">Schematic[3C], Keypad[3C]</text>
<text x="218.2" y="152.1">Schematic[3C], Keypad[3B]</text>
<text x="146" y="156.3">ESP32-WROOM-32</text>
<text x="22" y="165.5">ST-TF-003A</text>
</g>
<g font-size="2.5" fill="#5050db">
<text x="75.2" y="113.8">TXD0</text>
<text x="253.8" y="119.5">SCL</text>
</g>
<g font-size="2.5" fill="#00008b">
<text x="75.2" y="116.6">RXD0</text>
<text x="253.8" y="122.3">SDA</text>
</g>
<g font-size="1" fill="#000080">
<text x="165.7" y="44.9" transform="rotate(90 165.7 44.9)">1</text>
<text x="165.7" y="55.9" transform="rotate(90 165.7 55.9)">2</text>
</g>
</svg>
